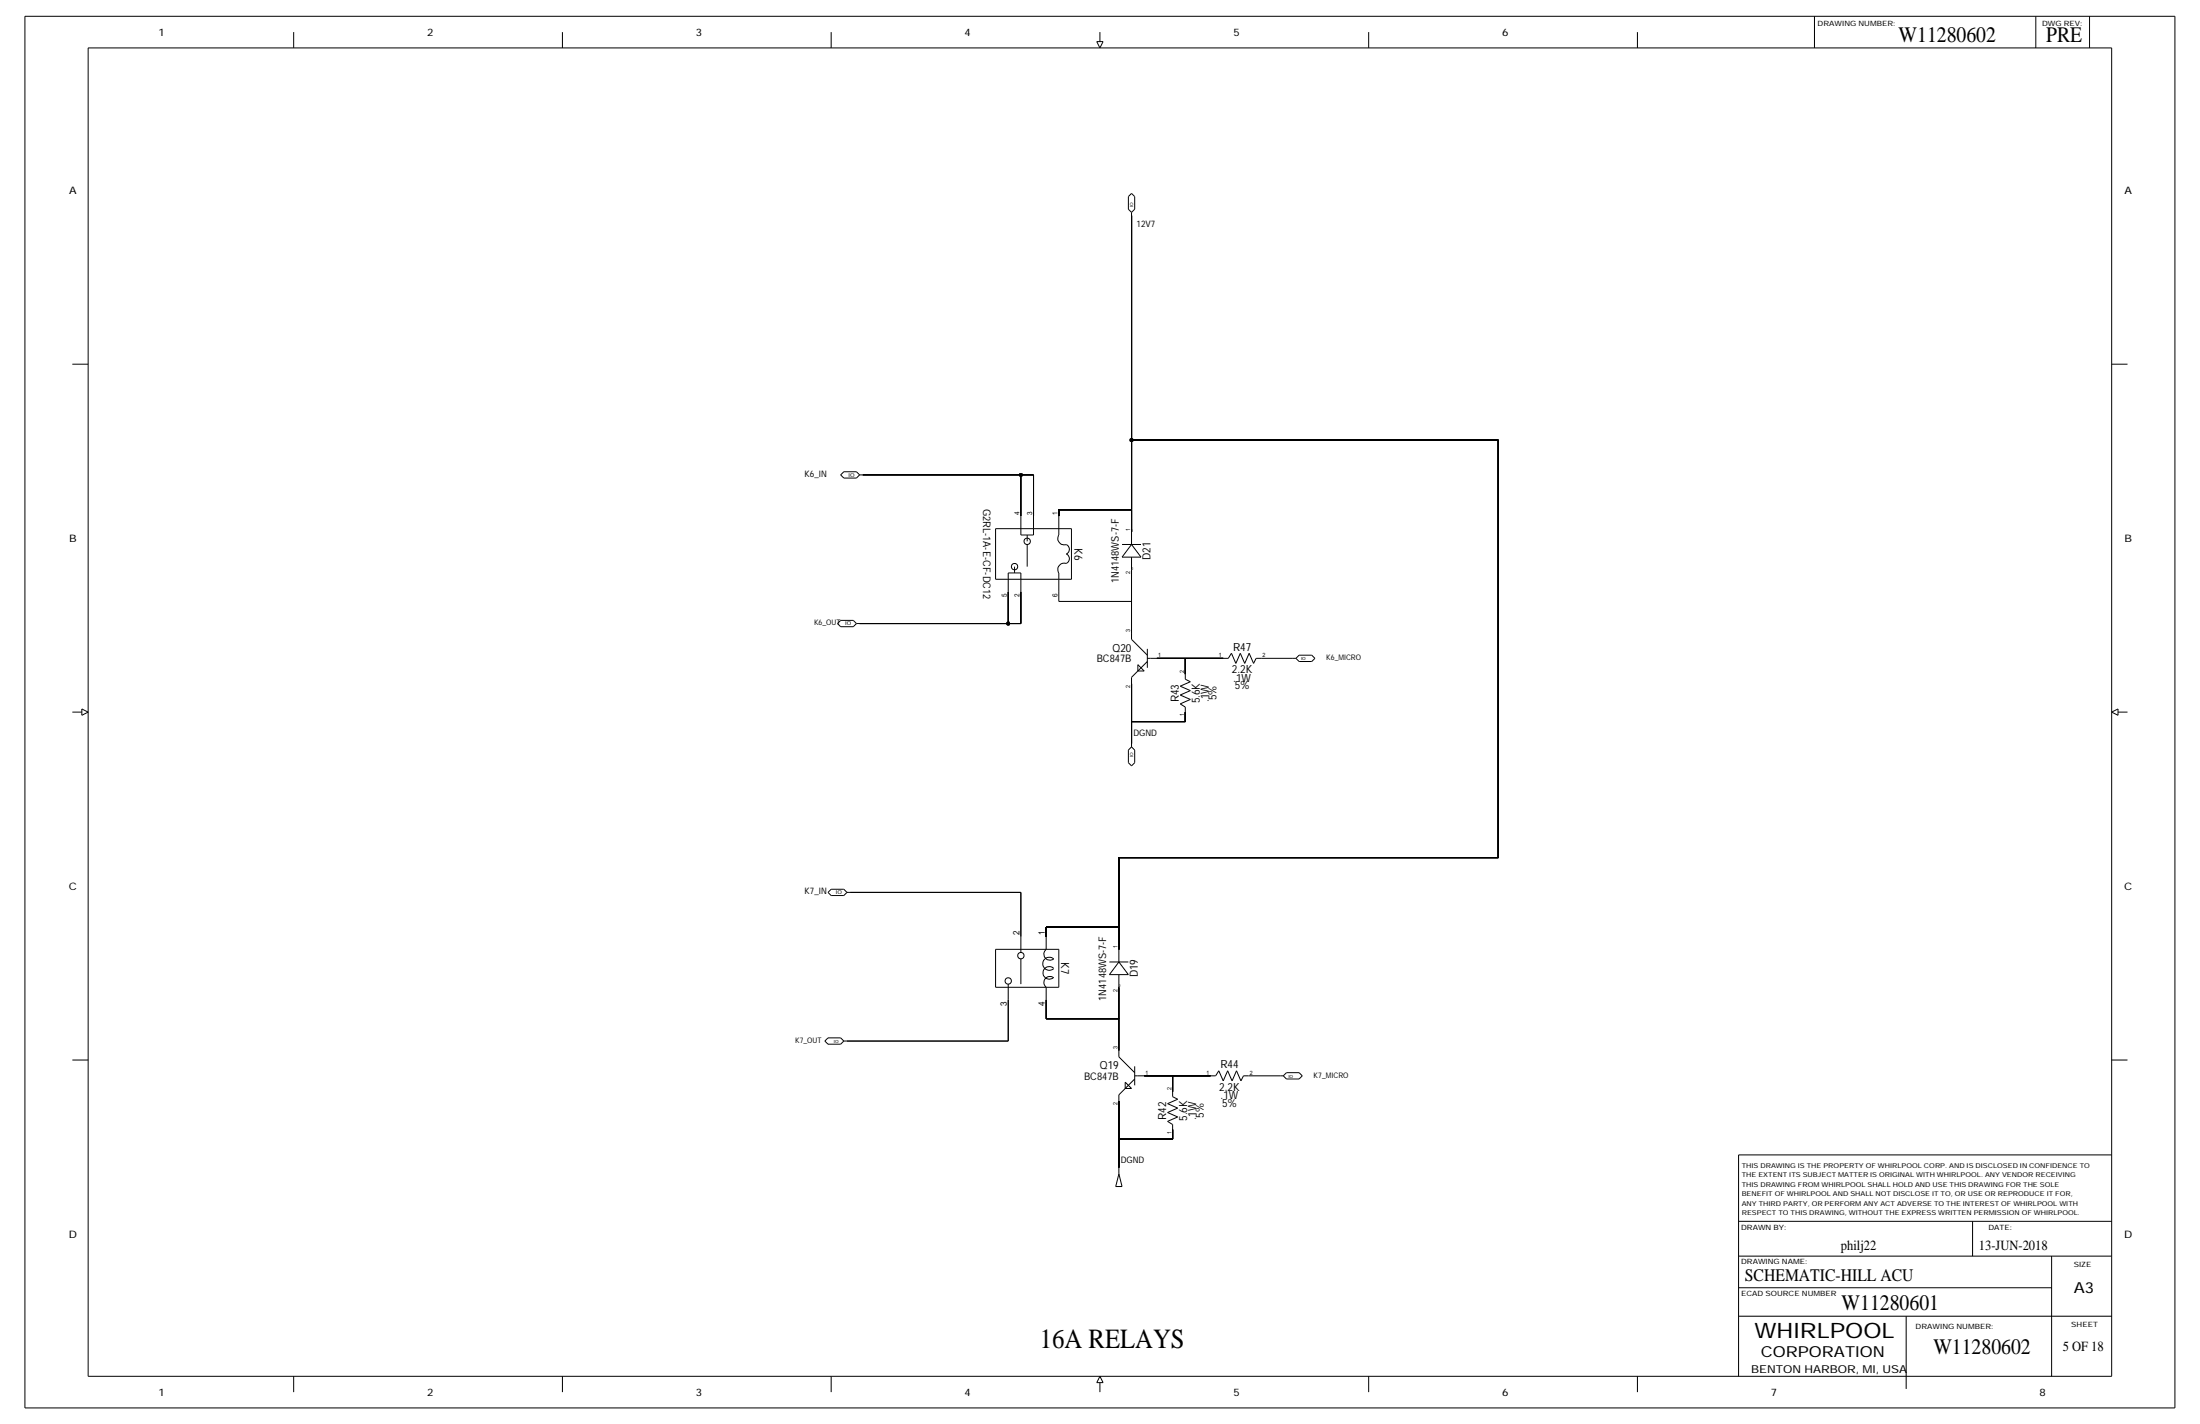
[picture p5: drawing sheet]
<svg xmlns="http://www.w3.org/2000/svg" width="864mm" height="559mm" viewBox="0 0 864 559" stroke-linecap="round" stroke-linejoin="round" font-family="sans-serif">
<!-- layer: Nets -->
<g fill="none" stroke="#000" stroke-width=".39">
<path d="M444.2 84.6v88.1zM444.2 172.7v27.3zM444.2 172.7h143.9zM588.1 172.7v163.8zM338.7 186.4h62zM400.7 186.4h5zM400.7 186.4v16.1zM405.7 186.4v16.1zM415.6 200v2.5zM415.6 200h28.6zM444.2 200v8.7zM395.8 232.3v12.4z"/>
<path d="M400.7 232.3v12.4zM415.6 236h28.6zM415.6 232.3v3.7zM444.2 236v12.4zM444.2 223.6v12.4zM337.4 244.7h58.4zM395.8 244.7h4.9zM454.1 258.3h11.2zM465.3 258.3v6.3zM465.3 258.3h14.9zM495.1 258.3h12.4zM444.2 268.3v14.9z"/>
<path d="M465.3 279.4v3.8zM444.2 283.2h21.1zM444.2 283.2v8.7zM439.2 336.5v27.3zM439.2 336.5h148.9zM333.7 350.2h67zM400.7 350.2v17.4zM410.7 363.8v3.8zM410.7 363.8h28.5zM439.2 363.8v8.7zM395.8 392.4v16.1zM410.7 399.8h28.5z"/>
<path d="M410.7 392.4v7.4zM439.2 399.8v12.4zM439.2 387.4v12.4zM332.5 408.5h63.3zM439.2 432.1v14.9zM449.1 422.2h11.2zM460.3 422.2v6.2zM460.3 422.2h14.9zM490.1 422.2h12.4zM439.2 447v11.2zM439.2 447h21.1zM460.3 443.3v3.7z"/>
</g>
<g fill="#000" stroke="#000" stroke-width=".39">
<circle cx="444.2" cy="172.7" r=".7"/>
<circle cx="400.7" cy="186.4" r=".7"/>
<circle cx="444.2" cy="200" r=".1"/>
<circle cx="444.2" cy="236" r=".1"/>
<circle cx="395.8" cy="244.7" r=".7"/>
<circle cx="465.3" cy="258.3" r=".1"/>
<circle cx="444.2" cy="283.2" r=".1"/>
<circle cx="439.2" cy="363.8" r=".1"/>
<circle cx="439.2" cy="399.8" r=".1"/>
<circle cx="460.3" cy="422.2" r=".1"/>
<circle cx="439.2" cy="447" r=".1"/>
</g>
<!-- layer: Components -->
<g fill="none" stroke="#000" stroke-width=".39">
<path d="M442.9 77.1v5zM442.9 77.1l1.3-1.2zM444.2 75.9l1.2 1.2zM445.4 77.1v5zM442.9 82.1l1.3 1.2zM444.2 83.3v1.3zM444.2 83.3l1.2-1.2zM330 186.4l1.2 1.2zM331.2 185.1l-1.2 1.3zM331.2 187.6h5zM331.2 185.1h5zM336.2 185.1l1.2 1.3z"/>
<path d="M337.4 186.4h1.3zM337.4 186.4l-1.2 1.2zM390.8 207.5h29.8zM390.8 207.5v19.8zM400.7 202.5v5zM400.7 209.9h5zM400.7 207.5v2.4zM403.2 213.7v8.7zM403.2 209.9v2.5zM405.7 202.5v5zM405.7 207.5v2.4zM415.6 210a2.55 2.55 0 0 0 .2 2.9 2.55 2.55 0 0 0 2.8 .8 2.03 2.03 0 0 1 1.2 1.9 2.03 2.03 0 0 1-1.2 1.8"/>
<path d="M415.6 202.5v5zM415.6 207.5v2.4zM418.6 217.4a1.87 1.87 0 0 1 1.2 2 1.87 1.87 0 0 1-1.7 1.6 2.55 2.55 0 0 0-2.4 1.1 2.55 2.55 0 0 0-.1 2.7M420.6 207.5v19.8zM440.5 218.6h7.4zM440.5 213.7h7.4zM444.2 208.7v5zM444.2 218.6v5zM444.2 213.7l-3.7 4.9zM444.2 213.7l3.7 4.9zM390.8 227.3h29.8zM395.8 227.3v5z"/>
<path d="M395.8 224.8h4.9zM395.8 224.8v2.5zM398.3 222.4v2.4zM400.7 227.3v5zM400.7 224.8v2.5zM415.6 227.3v5zM415.6 224.8v2.5zM328.8 244.7l1.2 1.2zM330 243.5l-1.2 1.2zM330 245.9h5zM330 243.5h5zM335 243.5l1.2 1.2z"/>
<path d="M336.2 244.7h1.2zM336.2 244.7l-1.2 1.2zM444.2 248.4v2.5zM444.2 250.9l6.2 6.2zM450.4 254.6v7.5zM450.4 258.3h1.2zM451.6 258.3h2.5zM480.2 258.3h2zM483.4 256.4l-1.2 1.9zM483.4 256.4l1.7 3.9zM486.9 256.4l1.7 3.9zM486.9 256.4l-1.8 3.9z"/>
<path d="M490.3 256.4l1.8 3.9zM490.3 256.4l-1.7 3.9zM493.1 258.3l-1 2zM493.1 258.3h2zM507.5 258.3h1.2zM508.7 258.3l1.3 1.3zM510 257.1h4.9zM510 257.1l-1.3 1.2zM510 259.6h4.9zM514.9 257.1l1.3 1.2zM516.2 258.3l-1.3 1.3zM444.2 265.8v2.5z"/>
<path d="M444.2 265.8l6.2-6.2zM446.7 263.3h2.4zM446.7 260.8v2.5zM446.7 260.8l2.4 2.5zM463.3 276.2l2 1.3zM463.3 276.2l4-1.7zM463.3 269.3l4-1.8zM463.3 269.3l4 1.7zM463.3 272.7l4-1.7zM463.3 272.7l4 1.8zM465.3 266.5l2 1zM465.3 264.6v1.9z"/>
<path d="M465.3 277.5v1.9zM442.9 294.3v5zM442.9 294.3l1.3-1.2zM442.9 299.3l1.3 1.2zM444.2 291.9v1.2zM444.2 293.1l1.2 1.2zM445.4 294.3v5zM444.2 300.5l1.2-1.2zM325 350.2l1.3 1.2zM326.3 348.9l-1.3 1.3zM326.3 351.4h4.9zM326.3 348.9h4.9z"/>
<path d="M331.2 351.4l1.3-1.2zM331.2 348.9l1.3 1.3zM332.5 350.2h1.2zM390.8 372.5h24.8zM390.8 372.5v14.9zM400.7 367.6v4.9zM400.7 372.5v1.3zM400.7 376.3v9.9zM410.6 372.6a2.38 2.38 0 0 0-.3 3.3 2.38 2.38 0 0 0 3.3 .4 2.59 2.59 0 0 0-3.6 .1 2.59 2.59 0 0 0 0 3.6 2.59 2.59 0 0 0 3.6 .1M410.7 367.6v4.9zM413.6 380a2.47 2.47 0 0 0-3.4 0 2.47 2.47 0 0 0-.1 3.4 2.47 2.47 0 0 0 3.4 .3M415.6 372.5v14.9z"/>
<path d="M435.5 377.5h7.4zM439.2 372.5v5zM439.2 377.5l-3.7 5zM439.2 377.5l3.7 5zM390.8 387.4h24.8zM395.8 387.4v5zM395.8 386.2v1.2zM410.7 387.4v5zM413.6 383.7a2.38 2.38 0 0 0-3.3 .3 2.38 2.38 0 0 0 .3 3.4M435.5 382.5h7.4zM439.2 382.5v4.9zM323.8 408.5l1.2 1.3z"/>
<path d="M325 407.3h5zM325 407.3l-1.2 1.2zM325 409.8h5zM330 407.3l1.2 1.2zM331.2 408.5h1.3zM331.2 408.5l-1.2 1.3zM439.2 412.2v2.5zM439.2 414.7l6.2 6.2zM445.4 418.5v7.4zM439.2 429.6v2.5zM439.2 429.6l6.2-6.2zM441.7 427.1h2.5z"/>
<path d="M441.7 424.7v2.4zM441.7 424.7l2.5 2.4zM445.4 422.2h1.3zM446.7 422.2h2.4zM458.3 433.1l4-1.7zM458.3 433.1l4 1.7zM458.3 436.6l4-1.8zM458.3 436.6l4 1.7zM460.3 430.4l2 1zM460.3 428.4v2zM475.2 422.2h2zM478.4 420.2l-1.2 2z"/>
<path d="M478.4 420.2l1.8 4zM481.9 420.2l1.7 4zM481.9 420.2l-1.7 4zM485.4 420.2l1.7 4zM485.4 420.2l-1.8 4zM488.1 422.2l-1 2zM488.1 422.2h2zM502.5 422.2h1.3zM503.8 422.2l1.2 1.2zM505 420.9h5zM505 420.9l-1.2 1.3zM505 423.4h5z"/>
<path d="M510 420.9l1.2 1.3zM510 423.4l1.2-1.2zM439.2 458.2v2.5zM458.3 440l2 1.3zM458.3 440l4-1.7zM460.3 441.3v2zM438 465.6h2.5zM439.2 460.7l1.3 4.9zM439.2 460.7l-1.2 4.9z"/>
<circle cx="403.2" cy="212.4" r="1.25"/>
<circle cx="398.2" cy="222.4" r="1.25"/>
<circle cx="400.7" cy="375" r="1.25"/>
<circle cx="395.8" cy="385" r="1.25"/>
</g>
<!-- layer: Page Border and Title Block -->
<g fill="none" stroke="#000" stroke-width=".39">
<path d="M9.8 6.4h844zM9.8 6.4v546.1zM34.6 18.8h794.3zM34.6 18.8v521.3zM115.3 12.6v6.2zM220.8 12.6v6.2zM326.3 12.6v6.2zM430.5 16.3l1.3 2.5zM430.5 16.3h2.5zM431.8 12.6v3.7zM433 16.3l-1.2 2.5zM537.3 12.6v6.2z"/>
<path d="M642.8 12.6v6.2zM712.3 6.4v12.4zM799.1 6.4v12.4zM820.2 6.4v12.4zM828.9 18.8v521.3zM853.8 6.4v546.1zM28.4 142.9h6.2zM828.9 142.9h6.2zM28.4 279.4h3.7zM32.1 278.2l2.5 1.2zM32.1 278.2v2.5zM828.9 279.4l2.5 1.3z"/>
<path d="M828.9 279.4l2.5-1.2zM831.4 279.4h3.7zM831.4 278.2v2.5zM32.1 280.7l2.5-1.3zM28.4 416h6.2zM828.9 416h6.2zM682.5 453.2v86.9zM682.5 453.2h146.4zM682.5 479.3h146.4zM774.3 479.3v13.6zM682.5 492.9h146.4zM805.3 492.9v47.2z"/>
<path d="M682.5 516.5h146.4zM682.5 505.3h122.8zM748.3 516.5v28.5zM9.8 552.5h844zM34.6 540.1h794.3zM115.3 540.1v6.2zM220.8 540.1v6.2zM326.3 540.1v6.2zM430.5 542.6h2.5zM431.8 540.1l-1.3 2.5zM431.8 540.1l1.2 2.5zM431.8 542.6v3.7z"/>
<path d="M537.3 540.1v6.2zM642.8 540.1v6.2z"/>
</g>
<text font-size="10.9" x="408.2" y="528.9">16A RELAYS</text>
<g font-size="8.7">
<text x="745.3" y="16.3">W11280602</text>
<text x="803.2" y="16.3">PRE</text>
<text x="722.9" y="514">W11280601</text>
<text x="758.9" y="531.4">W11280602</text>
</g>
<text font-size="8.3" x="688.7" y="525.2">WHIRLPOOL</text>
<text font-size="6.9" x="685" y="502.8">SCHEMATIC-HILL ACU</text>
<g font-size="6">
<text x="814" y="507.5">A3</text>
<text x="691.2" y="532.6">CORPORATION</text>
</g>
<g font-size="5.5">
<text x="722.7" y="490.4">philj22</text>
<text x="776.8" y="490.4">13-JUN-2018</text>
<text x="809.7" y="530.2">5 OF 18</text>
</g>
<g font-size="4.4">
<text x="421.8" y="215" transform="rotate(90 421.8 215)">K6</text>
<text x="451.6" y="219.8" transform="rotate(-90 451.6 219.8)">D21</text>
<text x="436.7" y="255.7">Q20</text>
<text x="484" y="255.4">R47</text>
<text x="483.6" y="264.1">2.2K</text>
<text x="484.1" y="267.6">.1W</text>
<text x="462.8" y="275.6" transform="rotate(-90 462.8 275.6)">R43</text>
<text x="474.5" y="275.5" transform="rotate(-90 474.5 275.5)">.1W</text>
<text x="477.5" y="274.8" transform="rotate(-90 477.5 274.8)">5%</text>
<text x="484.8" y="270.6">5%</text>
<text x="471" y="276" transform="rotate(-90 471 276)">5.6K</text>
<text x="416.6" y="377.6" transform="rotate(90 416.6 377.6)">K7</text>
<text x="446.7" y="383.6" transform="rotate(-90 446.7 383.6)">D19</text>
<text x="431.8" y="419.5">Q19</text>
<text x="479" y="419.2">R44</text>
<text x="478.6" y="427.9">2.2K</text>
<text x="479.2" y="431.4">.1W</text>
<text x="479.8" y="434.4">5%</text>
<text x="457.8" y="439.4" transform="rotate(-90 457.8 439.4)">R42</text>
<text x="466.1" y="439.9" transform="rotate(-90 466.1 439.9)">5.6K</text>
<text x="469.5" y="439.3" transform="rotate(-90 469.5 439.3)">.1W</text>
<text x="472.5" y="438.7" transform="rotate(-90 472.5 438.7)">5%</text>
</g>
<text font-size="4.3" x="687.4" y="538.8">BENTON HARBOR, MI, USA</text>
<g font-size="4.1">
<text x="62.2" y="14.1">1</text>
<text x="167.7" y="14.1">2</text>
<text x="273.2" y="14.1">3</text>
<text x="378.6" y="14.1">4</text>
<text x="484.1" y="14.1">5</text>
<text x="589.6" y="14.1">6</text>
<text x="27.2" y="76.1">A</text>
<text x="833.9" y="76.1">A</text>
<text x="385.9" y="199.5" transform="rotate(90 385.9 199.5)">G2RL-1A-E-CF-DC12</text>
<text x="27.2" y="212.7">B</text>
<text x="833.9" y="212.7">B</text>
<text x="439.2" y="228.9" transform="rotate(-90 439.2 228.9)">1N4148WS-7-F</text>
<text x="430.5" y="259.8">BC847B</text>
<text x="27" y="349.2">C</text>
<text x="833.8" y="349.2">C</text>
<text x="434.2" y="392.7" transform="rotate(-90 434.2 392.7)">1N4148WS-7-F</text>
<text x="425.5" y="423.6">BC847B</text>
<text x="27" y="485.7">D</text>
<text x="833.8" y="485.7">D</text>
<text x="62.2" y="547.8">1</text>
<text x="167.7" y="547.8">2</text>
<text x="273.2" y="547.8">3</text>
<text x="378.6" y="547.8">4</text>
<text x="484.1" y="547.8">5</text>
<text x="589.6" y="547.8">6</text>
<text x="695.1" y="547.8">7</text>
<text x="800.6" y="547.8">8</text>
</g>
<g font-size="3.5">
<text x="446.2" y="89.1">12V7</text>
<text x="315.8" y="187.1">K6_IN</text>
<text x="444.9" y="288.9">DGND</text>
<text x="315.8" y="350.9">K7_IN</text>
<text x="400.2" y="367.1" transform="rotate(-90 400.2 367.1)">2</text>
<text x="410.2" y="367.1" transform="rotate(-90 410.2 367.1)">1</text>
<text x="395.3" y="394.6" transform="rotate(-90 395.3 394.6)">3</text>
<text x="410.2" y="394.6" transform="rotate(-90 410.2 394.6)">4</text>
<text x="440" y="456.4">DGND</text>
</g>
<g font-size="3">
<text x="319.6" y="245.4">K6_OUT</text>
<text x="520.6" y="259.1">K6_MICRO</text>
<text x="312.1" y="409.3">K7_OUT</text>
<text x="515.7" y="422.9">K7_MICRO</text>
</g>
<g font-size="2.9">
<text x="713.5" y="10.1">DRAWING NUMBER:</text>
<text x="801.6" y="10.1">DWG REV:</text>
<text x="683.5" y="482.8">DRAWN BY:</text>
<text x="780.5" y="482.5">DATE:</text>
<text x="683.5" y="496.2">DRAWING NAME:</text>
<text x="814" y="497.2">SIZE</text>
<text x="683.5" y="508.6">ECAD SOURCE NUMBER</text>
<text x="752" y="521.5">DRAWING NUMBER:</text>
<text x="813" y="520.8">SHEET</text>
</g>
<g font-size="2.8">
<text x="400.2" y="202" transform="rotate(-90 400.2 202)">4</text>
<text x="405.2" y="202" transform="rotate(-90 405.2 202)">3</text>
<text x="415.1" y="202" transform="rotate(-90 415.1 202)">1</text>
<text x="395.3" y="234.2" transform="rotate(-90 395.3 234.2)">5</text>
<text x="400.2" y="234.2" transform="rotate(-90 400.2 234.2)">2</text>
<text x="415.1" y="234.2" transform="rotate(-90 415.1 234.2)">6</text>
</g>
<g font-size="2.6">
<text x="683.7" y="461.9">THE EXTENT ITS SUBJECT MATTER IS ORIGINAL WITH WHIRLPOOL. ANY VENDOR RECEIVING</text>
<text x="683.7" y="458.2">THIS DRAWING IS THE PROPERTY OF WHIRLPOOL CORP. AND IS DISCLOSED IN CONFIDENCE TO</text>
<text x="683.7" y="465.6">THIS DRAWING FROM WHIRLPOOL SHALL HOLD AND USE THIS DRAWING FOR THE SOLE</text>
<text x="683.7" y="469.3">BENEFIT OF WHIRLPOOL AND SHALL NOT DISCLOSE IT TO, OR USE OR REPRODUCE IT FOR,</text>
<text x="683.7" y="473.1">ANY THIRD PARTY, OR PERFORM ANY ACT ADVERSE TO THE INTEREST OF WHIRLPOOL WITH</text>
<text x="683.7" y="476.8">RESPECT TO THIS DRAWING, WITHOUT THE EXPRESS WRITTEN PERMISSION OF WHIRLPOOL.</text>
</g>
<g font-size="2.4">
<text x="443.7" y="208.2" transform="rotate(-90 443.7 208.2)">1</text>
<text x="443.7" y="225.3" transform="rotate(-90 443.7 225.3)">2</text>
<text x="443.7" y="247.9" transform="rotate(-90 443.7 247.9)">3</text>
<text x="454.6" y="257.8">1</text>
<text x="478.5" y="257.8">1</text>
<text x="495.6" y="257.8">2</text>
<text x="443.7" y="269.9" transform="rotate(-90 443.7 269.9)">2</text>
<text x="464.8" y="264.1" transform="rotate(-90 464.8 264.1)">2</text>
<text x="464.8" y="281.1" transform="rotate(-90 464.8 281.1)">1</text>
<text x="438.7" y="372" transform="rotate(-90 438.7 372)">1</text>
<text x="438.7" y="389.1" transform="rotate(-90 438.7 389.1)">2</text>
<text x="438.7" y="411.8" transform="rotate(-90 438.7 411.8)">3</text>
<text x="449.6" y="421.7">1</text>
<text x="473.5" y="421.7">1</text>
<text x="490.6" y="421.7">2</text>
<text x="459.8" y="427.9" transform="rotate(-90 459.8 427.9)">2</text>
<text x="438.7" y="433.8" transform="rotate(-90 438.7 433.8)">2</text>
<text x="459.8" y="444.9" transform="rotate(-90 459.8 444.9)">1</text>
</g>
<g font-size="2.1">
<text x="333" y="187.1">IO</text>
<text x="331.8" y="245.4">IO</text>
<text x="328.1" y="350.9">IO</text>
</g>
<g font-size="1.7">
<text x="444.9" y="81.4" transform="rotate(-90 444.9 81.4)">IO</text>
<text x="510.7" y="259">IO</text>
<text x="444.9" y="297" transform="rotate(-90 444.9 297)">IO</text>
<text x="327.3" y="409.2">IO</text>
<text x="505.7" y="422.9">IO</text>
</g>
<g font-size="1.5">
<text x="444.2" y="208.7">1</text>
<text x="444.2" y="223.6">2</text>
<text x="439.2" y="372.5">1</text>
<text x="439.2" y="387.4">2</text>
</g>
</svg>
